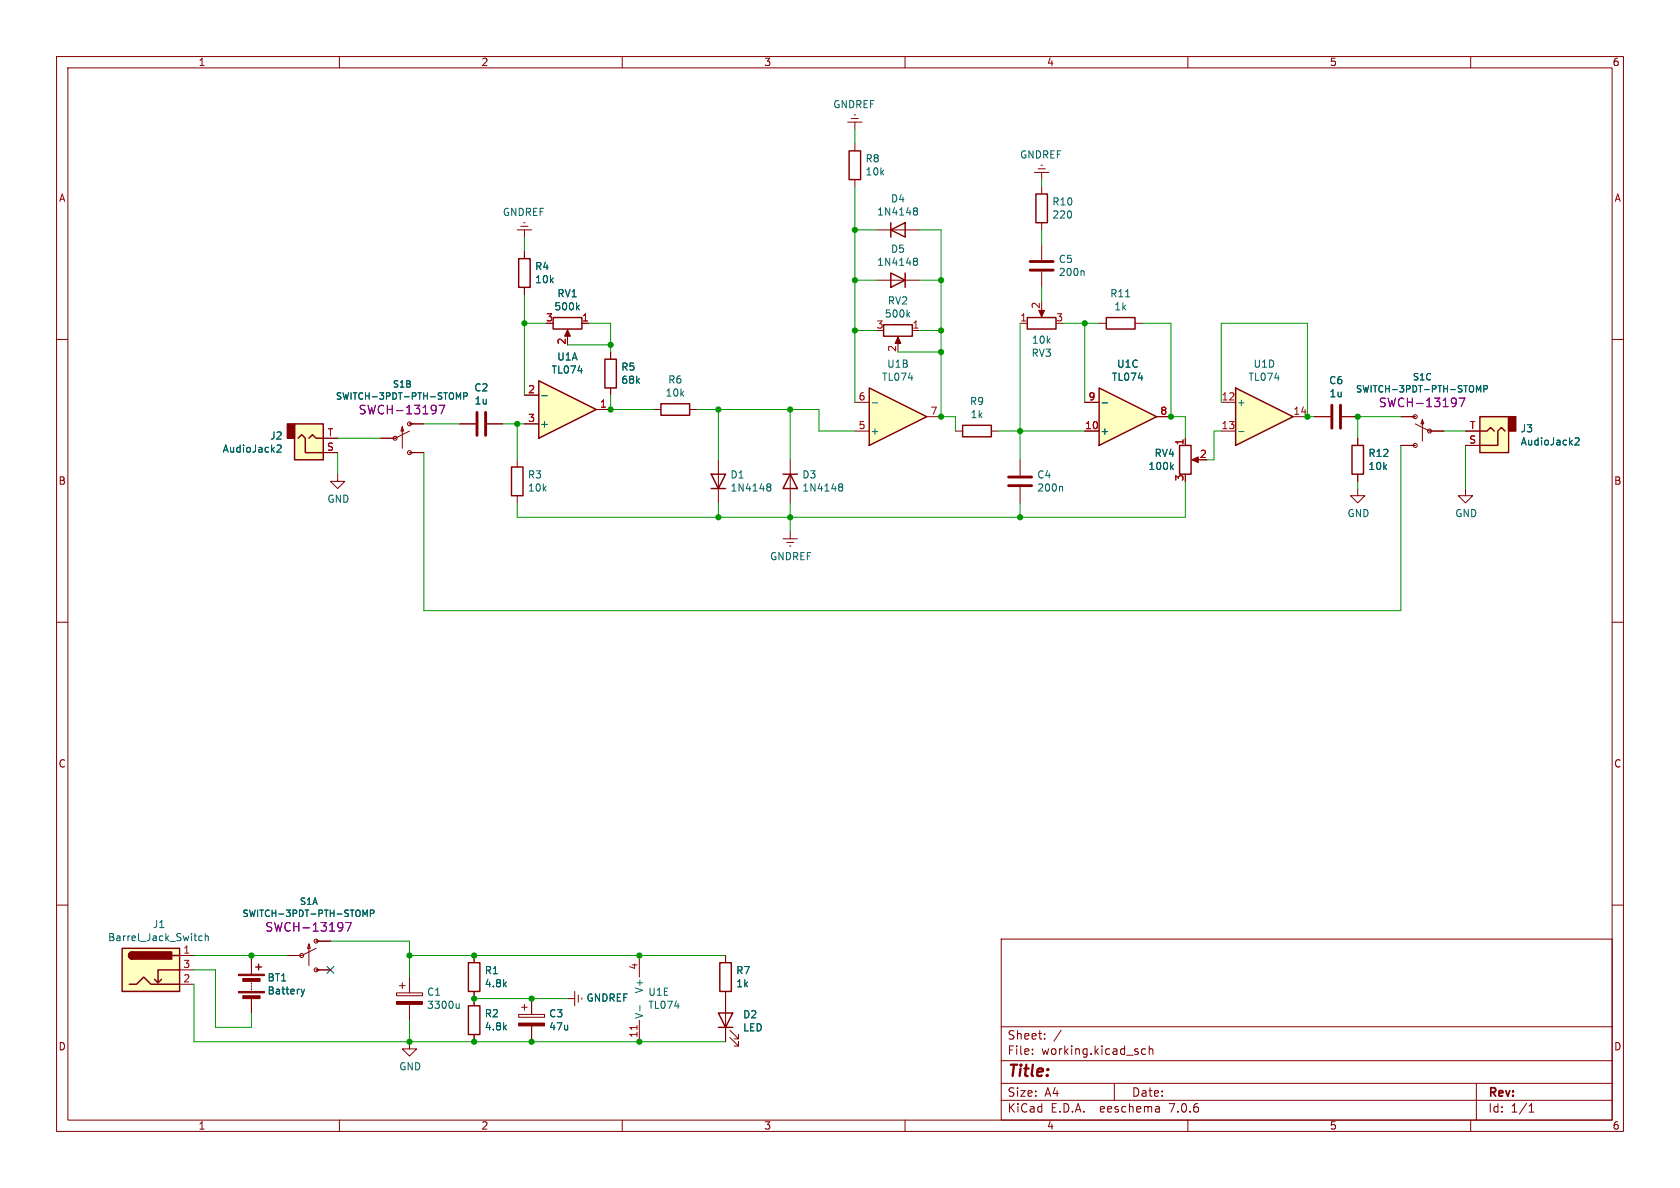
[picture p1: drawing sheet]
<svg xmlns="http://www.w3.org/2000/svg" width="297mm" height="210mm" viewBox="0 0 297 210" stroke-linecap="round" stroke-linejoin="round" font-family="sans-serif">
<g fill="none" stroke="#840000" stroke-width=".18">
<path d="M10 10h277v190h-277zM12 12h273v186h-273zM60 10v2M110 10v2M160 10v2M210 10v2M260 10v2M10 60h2M100.3 58.7v1M102.9 57.2h1.2M285 60h2M127 81.3v7.6"/>
<path d="M10 110h2M285 110h2M10 160h2M285 160h2M113 168.9v3.8M128.3 168.9v1.3M128.3 175.3v8.9M177 166h108v32h-108zM60 198v2M110 198v2M113 180.3v3.9M129 183.4l1.6 1.5v-.7v.7h-.8"/>
<path d="M129 182.1l1.6 1.5v-.7v.7h-.8M160 198v2M177 194.5h108M177 191.5h108M177 187.5h108M177 181.5h108M182.5 186.3v.1M182.5 185.5v.1M184.7 183.6v.1M184.7 182.8v.1M187.6 182.1l-1.3 2M197 191.5v3"/>
<path d="M202.5 185.5l-.4-.1-.3 .3v.4l.2 .2h.5M203.2 185.5l.2-.1 .3 .1 .1 .9M203.2 184.9v1.5M204.9 195.7l.1 .9M205 196.5l-.2 .1M205 196h-.2M210 198v2M260 198v2M261 191.5v6.5M270.3 196.6h.9M270.3 195.5l.4-.4v1.5"/>
</g>
<path d="M97.8 56.1h5.1v2.1h-5.1zM125.7 83.8h2.6l-1.3 2.6zM125.7 86.4h2.6M127 179.1h2.5l-1.2 2.5zM127.3 170.2h2v5.1h-2zM127 181.6h2.5" fill="none" stroke="#840000" stroke-width=".25"/>
<path d="M102.1 54.3l.3 .5M102.4 53.9l-.5 .5M135.7 86l.1 .1M135.7 85.6l.3-.1 .2 .2 .1 .1-.3 .3M135.8 86.1h.2M135.8 86.1h-.1M136 86.1l.3 .2-.1 .4-.2 .1h-.3M113.1 177.8v.9" fill="none" stroke="#006464" stroke-width=".18"/>
<path d="M112.6 181.3v.7" fill="none" stroke="#a90000" stroke-width=".18"/>
<path d="M100.3 58.3l.5 1.1h-1z" fill="#840000" stroke="#840000" stroke-width=".18"/>
<path d="M54.6 166.9l.3 .7h-.5z" fill="#ffffc2"/>
<g fill="none" stroke="#840000" stroke-width=".18">
<path d="M154.9 49.5h7.7M158.7 59.9v1.1M161.3 58.4h1.3M57.1 77.5h2.6M115.6 72.4h1.2M121.9 72.4h1.3M57.1 80h2.6M91.4 81.3v1.3M91.4 87.6v1.3M138.4 95.3h2.6M139.1 95.9h1.2M139.6 96.5h.2"/>
<path d="M139.7 81.3v7.6M139.7 94v1.3M54.6 166.9l.3 .7h-.5zM54.6 166.9v3.8M55.9 167.6l-2.6 1.3h-2.5M55.9 171.5h2.5M55.9 166.4h2.5"/>
<circle cx="53.3" cy="168.9" r=".36"/>
<circle cx="55.9" cy="166.4" r=".36"/>
<circle cx="55.9" cy="171.5" r=".36"/>
</g>
<g fill="none" stroke="#006464" stroke-width=".18">
<path d="M160.5 55.6l.3 .5M160.8 55.2l-.4 .5M161.6 46.1l.1 .1M161.6 45.7l.4-.1 .1 .2 .1 .1-.2 .3M161.7 46.2h.3M161.7 46.2h-.1M162 46.2l.2 .2-.1 .4-.1 .1-.4-.1M49 78.8l.5-.1 .2 .3-.8 .9h.8M148.4 86l.1 .1M148.4 85.6l.3-.1 .2 .2 .1 .1-.3 .3M148.5 86.1h.2M148.5 86.1h-.1"/>
<path d="M148.7 86.1l.3 .2-.1 .4-.2 .1h-.3M64.2 162v-1.1l.3 .8 .4-.8v1.1M65.5 161.5l.5-.1 .1-.4-.6-.1v1.1"/>
</g>
<path d="M60.5 163.2v1M60.6 163.7l-.1 .2M61.1 163.1h1l-.6 1.5" fill="none" stroke="#840084" stroke-width=".18"/>
<path d="M156.2 57.4h5.1v2h-5.1zM157.5 48.3l2.5 1.2-2.5 1.3zM160 48.3v2.5M52.1 74.9h5v6.4h-5zM52.7 77.5l.6-.7 .7 .7v2.5h3.1M54.6 77.5l.6-.7 .7 .7h1.2M116.8 71.4h5.1v2h-5.1zM90.4 82.6h2.1v5h-2.1zM138.4 83.8h2.6M139.7 83.8l1.3 2.6h-2.6z" fill="none" stroke="#840000" stroke-width=".25"/>
<path d="M158.7 59.6l.6 1.1h-1.1z" fill="#840000" stroke="#840000" stroke-width=".18"/>
<path d="M52.1 74.9h5v6.4h-5z" fill="#ffffc2" stroke="#ffffc2" stroke-width=".18"/>
<path d="M50.8 74.9h1.3v2.6h-1.3z" fill="#840000" stroke="#840000" stroke-width=".25"/>
<path d="M95.2 67.3l10.2 5.1-10.2 5.1z" fill="#ffffc2"/>
<path d="M150.1 26.7h2v5.1h-2zM157.5 39.4v2.5M157.5 40.6l2.5-1.2v2.5zM195.6 56.1h5.1v2.1h-5.1zM95.2 67.3l10.2 5.1-10.2 5.1z" fill="none" stroke="#840000" stroke-width=".25"/>
<g fill="none" stroke="#840000" stroke-width=".18">
<path d="M149.9 21.6h2.5M150.5 21h1.3M151 20.3h.3M151.1 21.6v1.3M151.1 25.4v1.3M151.1 31.8v1.2M154.9 40.6h7.7M194.3 57.2h1.3M200.7 57.2h1.2M81.3 74.9h2.8M86.1 74.9h2.8M92.7 69.9h2.5"/>
<path d="M92.7 74.9h2.5M105.4 72.4h2.5M59.7 83.8v1.3h1.3l-1.3 1.3-1.3-1.3h1.3"/>
</g>
<path d="M161.6 37.2l.1 .1M161.6 36.8l.4-.1 .1 .2 .1 .2-.2 .2M161.7 37.3h.3M161.7 37.3l-.1 .1M162 37.3l.2 .2-.1 .4-.1 .1h-.4M199 52.5h.7M95.8 69.9h.9" fill="none" stroke="#006464" stroke-width=".18"/>
<path d="M84.3 72.9v4.1M85.9 72.9v4.1" fill="none" stroke="#840000" stroke-width=".51"/>
<path d="M71.1 75.4l.3 .8h-.5z" fill="#ffffc2"/>
<g fill="none" stroke="#840000" stroke-width=".18">
<path d="M180.3 57.2h1.3M184.1 54.6v1M71.1 75.4l.3 .8h-.5zM71.1 75.4v3.8M72.4 76.2l-2.6 1.3h-2.5M72.4 74.9h2.5M107.9 62.2v1.3M107.9 68.6v1.3M72.4 80h2.5"/>
<circle cx="69.8" cy="77.5" r=".36"/>
<circle cx="72.4" cy="74.9" r=".36"/>
<circle cx="72.4" cy="80" r=".36"/>
</g>
<path d="M80.7 70.6v-1.2l.4 .8 .3-.8v1.2M82 70h.5l.1-.5-.6-.1v1.2" fill="none" stroke="#006464" stroke-width=".18"/>
<path d="M77 71.8v1M77.1 72.3l-.1 .1M77.6 71.6h1l-.6 1.6" fill="none" stroke="#840084" stroke-width=".18"/>
<path d="M183.6 54.9h1.1l-.6 1.1z" fill="#840000" stroke="#840000" stroke-width=".18"/>
<path d="M181.6 56.1h5.1v2.1h-5.1zM106.9 63.5h2.1v5.1h-2.1z" fill="none" stroke="#840000" stroke-width=".25"/>
<path d="M153.7 68.6l10.1 5.1-10.1 5z" fill="#ffffc2"/>
<g fill="none" stroke="#840000" stroke-width=".25">
<path d="M183.1 34.3h2.1v5.1h-2.1zM91.7 45.7h2v5.1h-2zM153.7 68.6l10.1 5.1-10.1 5zM170.2 75.2h5.1v2h-5.1zM239 78.7h2v5.1h-2zM261.6 73.7h5.1v6.3h-5.1zM261.6 76.2h1.3l.6-.6 .7 .6M266.1 76.2l-.7-.6-.6 .6v2.5h-3.2M21.6 167.6h10.1v7.7h-10.1zM22.9 174h1.2l1.3-1.3 1.3 1.3h5M23.4 168.3a.64 .64 0 0 0-.7 .6 .64 .64 0 0 0 .7 .6M28.6 173.1l-.7 .6"/>
<path d="M30.5 168.9h1.2M31.7 171.5h-3.8v2.2l-.6-.6M45.2 170.9h1M45.7 170.4v1.1M82.8 170.2h2v5.1h-2zM82.8 177.8h2v5.1h-2z"/>
</g>
<g fill="none" stroke="#840000" stroke-width=".18">
<path d="M92.6 39.4h.2M182.9 30.5h2.5M183.5 29.8h1.3M184 29.2h.3M184.1 30.5v1.3M184.1 33v1.3M184.1 39.4v1.2M91.4 40.6h2.6M92.1 40h1.2M92.7 40.6v1.3M92.7 44.5v1.2M92.7 50.8v1.3"/>
<path d="M184.1 43.2v2.8M184.1 48v2.8M151.1 76.2h2.6M151.1 71.1h2.6M163.8 73.7h2.6M168.9 76.2h1.3M175.3 76.2h1.2M232.4 73.7h2.8M237.2 73.7h2.8M240 77.5v1.2M259.1 76.2h2.5M259.1 78.7h2.5"/>
<path d="M180.3 81.3v2.8M180.3 86.1v2.8M240 86.4v1.2h1.3l-1.3 1.3-1.2-1.3h1.2M240 83.8v1.3M259.1 86.4v1.2h1.2l-1.2 1.3-1.3-1.3h1.3M31.7 168.9h2.6M31.7 174h2.6M31.7 171.5h2.6M44.4 168.9v3.3M44.4 173.7v.3M44.4 174.2v.3M44.4 174.8v.2"/>
<path d="M44.4 176.5v2.6M70.1 175.5h4.6v.5h-4.6zM70.6 174.2h1M71.1 173.7v1.1M72.4 172.7v2.8M72.4 177.5v2.8M83.8 168.9v1.3M83.8 175.3v2.5M91.7 179.3h4.6v.5h-4.6zM92.2 178.1h1M92.7 177.5v1.1M94 176.5v2.8"/>
<path d="M100.3 176.5h1.3M101.6 175.3v2.5M102.2 175.9v1.3M102.9 176.4v.3M72.4 184.2v1.2h1.3l-1.3 1.3-1.3-1.3h1.3M83.8 182.9v1.3M94 181.4v2.8"/>
</g>
<path d="M191.5 47.9l.2 .1v.7M154.2 71.2h1M278.5 77.5l.4-.1 .3 .4-.8 .9h.8M187.7 86l.1 .1v.7M35.7 165.5l-.3-.1-.3 .3 .2 .5h.4M36.3 165.6l.2-.2 .3 .1v.8M36.3 165v1.3M53.2 174.9l.3 .8M53.5 175.7l-.1 .4M53.8 174.9l-.3 .8M81.2 177.4v.9M81.2 178.1l-.2 .2-.3-.1" fill="none" stroke="#006464" stroke-width=".18"/>
<path d="M182.1 47.8h4.1M182.1 46.2h4.1M235.5 71.6v4.1M237 71.6v4.1M178.3 85.9h4.1M178.3 84.3h4.1" fill="none" stroke="#840000" stroke-width=".51"/>
<g fill="#ffffc2" stroke="#ffffc2" stroke-width=".18">
<path d="M21.6 167.6h10.1v7.7h-10.1z"/>
<path d="M261.6 73.7h5.1v6.3h-5.1z"/>
</g>
<g fill="#840000" stroke="#840000" stroke-width=".25">
<path d="M22.9 168.5l.5-.2v1.2a.63 .63 0 0 1-.6-.3 .63 .63 0 0 1 .1-.7z"/>
<path d="M23.4 168.3h7v1.2h-7z"/>
<path d="M266.7 73.7h1.3v2.5h-1.3z"/>
</g>
<g fill="#840000" stroke="#840000" stroke-width=".18">
<path d="M91.7 180.8h4.6v.6h-4.6z"/>
<path d="M42.2 175.3h4.5v.2h-4.5z"/>
<path d="M42.2 172.2h4.5v.3h-4.5z"/>
<path d="M42.9 176h3.1v.5h-3.1z"/>
<path d="M42.9 173h3.1v.5h-3.1z"/>
<path d="M70.1 177h4.6v.5h-4.6z"/>
</g>
<path d="M218.4 68.6l10.2 5.1-10.2 5z" fill="#ffffc2"/>
<path d="M218.4 68.6l10.2 5.1-10.2 5z" fill="none" stroke="#840000" stroke-width=".25"/>
<path d="M215.9 71.1h2.5M215.9 76.2h2.5M228.6 73.7h2.5" fill="none" stroke="#840000" stroke-width=".18"/>
<path d="M219 76.3h.9" fill="none" stroke="#006464" stroke-width=".18"/>
<path d="M194.3 68.6l10.2 5.1-10.2 5z" fill="#ffffc2"/>
<path d="M194.3 68.6l10.2 5.1-10.2 5zM208.5 78.7h2.1v5.1h-2.1z" fill="none" stroke="#840000" stroke-width=".25"/>
<path d="M191.8 76.2h2.5M191.8 71.1h2.5M204.5 73.7h2.5M209.5 77.5v1.2M211.1 81.3h1" fill="none" stroke="#840000" stroke-width=".18"/>
<path d="M194.8 71.2h1M207.1 82.5l.3 .5M207.4 82.2l-.4 .4" fill="none" stroke="#006464" stroke-width=".18"/>
<path d="M210.7 81.3l1.1-.5v1z" fill="#840000" stroke="#840000" stroke-width=".18"/>
<path d="M251.5 74.2l.2 .7h-.5z" fill="#ffffc2"/>
<g fill="none" stroke="#840000" stroke-width=".18">
<path d="M92.7 44.5v1.2M92.7 50.8v1.3M102.9 57.2h1.2M57.1 77.5h2.6M67.3 77.5h2.5M72.4 74.9h2.5M81.3 74.9h2.8M86.1 74.9h2.8M92.7 69.9h2.5M92.7 74.9h2.5M105.4 72.4h2.5M107.9 62.2v1.3"/>
<path d="M107.9 68.6v1.3M191.8 76.2h2.5M191.8 71.1h2.5M204.5 73.7h2.5M209.5 77.5v1.2M232.4 73.7h2.8M237.2 73.7h2.8M240 77.5v1.2M247.6 78.7h2.6M247.6 73.7h2.6M250.2 74.9l2.5 1.3h2.6M251.5 74.2l.2 .7h-.5z"/>
<path d="M251.5 74.2v3.8M259.1 78.7h2.5M259.1 76.2h2.5M57.1 80h2.6M72.4 80h2.5M240 83.8v1.3M44.4 168.9v2.6M44.4 176.5v2.6M50.8 168.9h2.5M55.9 166.4h2.5M55.9 171.5h2.5M83.8 168.9v1.3"/>
<path d="M83.8 175.3v2.5M94 176.5v2.8M128.3 168.9v1.3M128.3 175.3v3.8M83.8 182.9v1.3M94 181.4v2.8M128.3 181.6v2.6"/>
<circle cx="250.2" cy="78.7" r=".36"/>
<circle cx="250.2" cy="73.7" r=".36"/>
<circle cx="252.7" cy="76.2" r=".36"/>
</g>
<g fill="none" stroke="#006464" stroke-width=".18">
<path d="M102.1 54.3l.3 .5M102.4 53.9l-.5 .5M49 78.8l.5-.1 .2 .3-.8 .9h.8M80.7 70.6v-1.2l.4 .8 .3-.8v1.2M82 70h.5l.1-.5-.6-.1v1.2M95.8 69.9h.9M194.8 71.2h1M261 69.3v-1.1l.4 .8 .4-.8v1.1M262.3 68.8l.6-.1v-.4l-.6-.1v1.1M278.5 77.5l.4-.1 .3 .4-.8 .9h.8M207.1 82.5l.3 .5M207.4 82.2l-.4 .4"/>
<path d="M53.2 174.9l.3 .8M53.5 175.7l-.1 .4M53.8 174.9l-.3 .8M64.2 162v-1.1l.3 .8 .4-.8v1.1M65.5 161.5l.5-.1 .1-.4-.6-.1v1.1"/>
</g>
<path d="M77 71.8v1M77.1 72.3l-.1 .1M77.6 71.6h1l-.6 1.6M257.4 70.5v1M257.4 71v.2M258 70.4h1l-.7 1.5M60.5 163.2v1M60.6 163.7l-.1 .2M61.1 163.1h1l-.6 1.5" fill="none" stroke="#840084" stroke-width=".18"/>
<g fill="none" stroke="#009600" stroke-width=".18">
<path d="M151.1 22.9v2.5M151.1 33v38.1M184.1 31.8v1.2M92.7 57.2h3.8M92.7 41.9v2.6M92.7 52.1v17.8M104.1 57.2h3.8v5M151.1 58.4h3.8M151.1 49.5h3.8M151.1 40.6h3.8M162.6 40.6h3.8v33.1h2.5v2.5M162.6 58.4h3.8"/>
<path d="M162.6 49.5h3.8M180.3 57.2v24.1M184.1 40.6v2.6M184.1 50.8v2.5M188 57.2h6.3M191.8 57.2v13.9M201.9 57.2h5.1v16.5h2.5v3.8M59.7 77.5h7.6M74.9 74.9h6.4M88.9 74.9h3.8M91.4 74.9v6.4M100.3 61h7.6"/>
<path d="M107.9 69.9v2.5h7.7M123.2 72.4h21.6v3.8h6.3M127 72.4v8.9M139.7 72.4v8.9M158.7 62.2h7.7M176.5 76.2h15.3M215.9 71.1v-13.9h15.2v16.5h1.3M215.9 76.2h-1.3v5.1h-1.2M247.6 78.7v29.3h-172.7v-28M247.6 73.7h-7.6v3.8M255.3 76.2h3.8M259.1 78.7v7.7"/>
<path d="M59.7 80v3.8M127 88.9v2.5M139.7 88.9v5.1M180.3 88.9v2.5M209.5 85.1v6.3h-118.1v-2.5M240 85.1v1.3M34.3 174v10.2h94M34.3 168.9h16.5M34.3 171.5h3.8v10.1h6.3v-2.5M58.4 166.4h14v6.3M72.4 168.9h55.9M83.8 176.5h16.5"/>
<path d="M72.4 180.3v3.9"/>
</g>
<path d="M57.8 170.8l1.2 1.3M59 170.8l-1.2 1.3" fill="none" stroke="#000084" stroke-width=".18"/>
<g fill="#009600" stroke="#009600" stroke-width=".18">
<circle cx="151.1" cy="58.4" r=".46"/>
<circle cx="151.1" cy="49.5" r=".46"/>
<circle cx="166.4" cy="49.5" r=".46"/>
<circle cx="166.4" cy="58.4" r=".46"/>
<circle cx="139.7" cy="72.4" r=".46"/>
<circle cx="127" cy="72.4" r=".46"/>
<circle cx="151.1" cy="40.6" r=".46"/>
<circle cx="139.7" cy="91.4" r=".46"/>
<circle cx="127" cy="91.4" r=".46"/>
<circle cx="92.7" cy="57.2" r=".46"/>
<circle cx="107.9" cy="72.4" r=".46"/>
<circle cx="107.9" cy="61" r=".46"/>
<circle cx="91.4" cy="74.9" r=".46"/>
<circle cx="113" cy="168.9" r=".46"/>
<circle cx="180.3" cy="76.2" r=".46"/>
<circle cx="191.8" cy="57.2" r=".46"/>
<circle cx="166.4" cy="62.2" r=".46"/>
<circle cx="166.4" cy="73.7" r=".46"/>
<circle cx="94" cy="184.2" r=".46"/>
<circle cx="83.8" cy="184.2" r=".46"/>
<circle cx="94" cy="176.5" r=".46"/>
<circle cx="83.8" cy="176.5" r=".46"/>
<circle cx="72.4" cy="168.9" r=".46"/>
<circle cx="72.4" cy="184.2" r=".46"/>
<circle cx="44.4" cy="168.9" r=".46"/>
<circle cx="83.8" cy="168.9" r=".46"/>
<circle cx="113" cy="184.2" r=".46"/>
<circle cx="180.3" cy="91.4" r=".46"/>
<circle cx="231.1" cy="73.7" r=".46"/>
<circle cx="207" cy="73.7" r=".46"/>
<circle cx="240" cy="73.7" r=".46"/>
</g>
<text font-size="2.8" fill="#840000" x="178" y="190.9">Title:</text>
<g font-size="2.1" fill="#840084">
<text x="63.3" y="73.5">SWCH-13197</text>
<text x="243.7" y="72.2">SWCH-13197</text>
<text x="46.8" y="164.9">SWCH-13197</text>
</g>
<g font-size="2.1" fill="#840000">
<text x="178" y="184">Sheet:</text>
<text x="178" y="186.7">File:</text>
<text x="184.1" y="186.7">working.kicad_sch</text>
<text x="178" y="196.9">KiCad</text>
<text x="178" y="194.1">Size:</text>
<text x="184.7" y="194.1">A4</text>
<text x="185.7" y="196.9">E.D.A.</text>
<text x="194.6" y="196.9">eeschema</text>
<text x="200" y="194.1">Date:</text>
<text x="207" y="196.9">7.0.6</text>
<text x="263" y="194.3">Rev:</text>
<text x="263" y="196.9">Id:</text>
<text x="267.1" y="196.9">1/1</text>
</g>
<g font-size="1.8" fill="#840000">
<text x="35" y="11.9">1</text>
<text x="85" y="11.9">2</text>
<text x="135" y="11.9">3</text>
<text x="185" y="11.9">4</text>
<text x="235" y="11.9">5</text>
<text x="285" y="11.9">6</text>
<text x="10.3" y="35.9">A</text>
<text x="285.3" y="35.9">A</text>
<text x="10.3" y="85.9">B</text>
<text x="285.3" y="85.9">B</text>
<text x="10.3" y="135.9">C</text>
<text x="285.3" y="135.9">C</text>
<text x="10.3" y="185.9">D</text>
<text x="285.3" y="185.9">D</text>
<text x="35" y="199.9">1</text>
<text x="85" y="199.9">2</text>
<text x="135" y="199.9">3</text>
<text x="185" y="199.9">4</text>
<text x="235" y="199.9">5</text>
<text x="285" y="199.9">6</text>
</g>
<g font-size="1.8" fill="#006464">
<text x="147.2" y="19.3">GNDREF</text>
<text x="152.9" y="28.9">R8</text>
<text x="180.2" y="28.2">GNDREF</text>
<text x="152.9" y="31.2">10k</text>
<text x="157.4" y="36">D4</text>
<text x="88.8" y="38.4">GNDREF</text>
<text x="155" y="38.3">1N4148</text>
<text x="185.9" y="38.8">220</text>
<text x="185.9" y="36.5">R10</text>
<text x="94.5" y="48">R4</text>
<text x="155" y="47.2">1N4148</text>
<text x="157.4" y="44.9">D5</text>
<text x="187.1" y="46.7">C5</text>
<text x="94.5" y="50.3">10k</text>
<text x="98.4" y="52.8">RV1</text>
<text x="187.1" y="49">200n</text>
<text x="196.2" y="52.8">R11</text>
<text x="97.9" y="55.1">500k</text>
<text x="156.3" y="56.3">500k</text>
<text x="156.9" y="54">RV2</text>
<text x="196.9" y="55.1">1k</text>
<text x="98.4" y="63.9">U1A</text>
<text x="109.7" y="65.7">R5</text>
<text x="156.7" y="65.2">U1B</text>
<text x="182.3" y="63.3">RV3</text>
<text x="182.3" y="61">10k</text>
<text x="197.4" y="65.2">U1C</text>
<text x="221.5" y="65.2">U1D</text>
<text x="83.7" y="69.4">C2</text>
<text x="83.8" y="71.7">1u</text>
<text x="97.4" y="66.2">TL074</text>
<text x="109.7" y="68">68k</text>
<text x="117.6" y="70.3">10k</text>
<text x="118" y="68">R6</text>
<text x="155.8" y="67.5">TL074</text>
<text x="171.4" y="71.8">R9</text>
<text x="196.5" y="67.5">TL074</text>
<text x="218.6" y="72">+</text>
<text x="220.6" y="67.5">TL074</text>
<text x="234.9" y="68.1">C6</text>
<text x="234.9" y="70.4">1u</text>
<text x="47.7" y="77.9">J2</text>
<text x="95.4" y="75.8">+</text>
<text x="153.8" y="77.1">+</text>
<text x="171.5" y="74.1">1k</text>
<text x="194.4" y="77.1">+</text>
<text x="268.7" y="76.6">J3</text>
<text x="39.3" y="80.2">AudioJack2</text>
<text x="202.9" y="83.3">100k</text>
<text x="204" y="81">RV4</text>
<text x="241.8" y="83.3">10k</text>
<text x="241.8" y="81">R12</text>
<text x="268.7" y="78.9">AudioJack2</text>
<text x="57.8" y="89.1">GND</text>
<text x="93.2" y="84.8">R3</text>
<text x="93.2" y="87.1">10k</text>
<text x="129" y="84.8">D1</text>
<text x="129" y="87.1">1N4148</text>
<text x="141.7" y="84.8">D3</text>
<text x="141.7" y="87.1">1N4148</text>
<text x="183.3" y="84.8">C4</text>
<text x="183.3" y="87.1">200n</text>
<text x="238.1" y="91.6">GND</text>
<text x="257.2" y="91.6">GND</text>
<text x="136" y="99.2">GNDREF</text>
<text x="19" y="166.6">Barrel_Jack_Switch</text>
<text x="26.9" y="164.3">J1</text>
<text x="47.2" y="173.7">BT1</text>
<text x="85.6" y="172.4">R1</text>
<text x="130.1" y="172.4">R7</text>
<text x="47.2" y="176">Battery</text>
<text x="75.4" y="176.2">C1</text>
<text x="75.4" y="178.5">3300u</text>
<text x="85.6" y="174.7">4.8k</text>
<text x="103.6" y="177.3">GNDREF</text>
<text x="113.9" y="175.7" transform="rotate(-90 113.9 175.7)">V+</text>
<text x="114.5" y="176.2">U1E</text>
<text x="114.5" y="178.5">TL074</text>
<text x="130.1" y="174.7">1k</text>
<text x="85.6" y="180">R2</text>
<text x="85.6" y="182.3">4.8k</text>
<text x="97" y="180">C3</text>
<text x="97" y="182.3">47u</text>
<text x="113.9" y="180.2" transform="rotate(-90 113.9 180.2)">V-</text>
<text x="131.3" y="180.2">D2</text>
<text x="131.3" y="182.5">LED</text>
<text x="70.5" y="189.4">GND</text>
</g>
<g font-size="1.8" fill="#a90000">
<text x="96.4" y="56.9">3</text>
<text x="102.8" y="56.9">1</text>
<text x="154.9" y="58.2">3</text>
<text x="161.2" y="58.2">1</text>
<text x="180.3" y="56.9">1</text>
<text x="183.9" y="54.7" transform="rotate(-90 183.9 54.7)">2</text>
<text x="186.6" y="56.9">3</text>
<text x="100.1" y="61" transform="rotate(-90 100.1 61)">2</text>
<text x="158.5" y="62.3" transform="rotate(-90 158.5 62.3)">2</text>
<text x="93.3" y="69.6">2</text>
<text x="151.7" y="70.9">6</text>
<text x="192.3" y="70.9">9</text>
<text x="215.9" y="70.9">12</text>
<text x="57.8" y="77.2">T</text>
<text x="93.3" y="74.7">3</text>
<text x="106" y="72.1">1</text>
<text x="151.7" y="75.9">5</text>
<text x="164.4" y="73.4">7</text>
<text x="191.7" y="75.9">10</text>
<text x="205" y="73.4">8</text>
<text x="215.9" y="75.9">13</text>
<text x="228.6" y="73.4">14</text>
<text x="259.8" y="75.9">T</text>
<text x="57.7" y="79.8">S</text>
<text x="209.3" y="78.8" transform="rotate(-90 209.3 78.8)">1</text>
<text x="212" y="81">2</text>
<text x="259.6" y="78.5">S</text>
<text x="209.3" y="85.2" transform="rotate(-90 209.3 85.2)">3</text>
<text x="32.3" y="168.7">1</text>
<text x="32.3" y="173.7">2</text>
<text x="32.3" y="171.2">3</text>
<text x="112.8" y="171.5" transform="rotate(-90 112.8 171.5)">4</text>
<text x="112.8" y="183.6" transform="rotate(-90 112.8 183.6)">11</text>
</g>
<g font-size="1.6" fill="#006464">
<text x="59.3" y="70.9">SWITCH-3PDT-PTH-STOMP</text>
<text x="69.3" y="68.7">S1B</text>
<text x="239.6" y="69.6">SWITCH-3PDT-PTH-STOMP</text>
<text x="249.7" y="67.4">S1C</text>
<text x="52.9" y="160.2">S1A</text>
<text x="42.8" y="162.3">SWITCH-3PDT-PTH-STOMP</text>
</g>
</svg>
